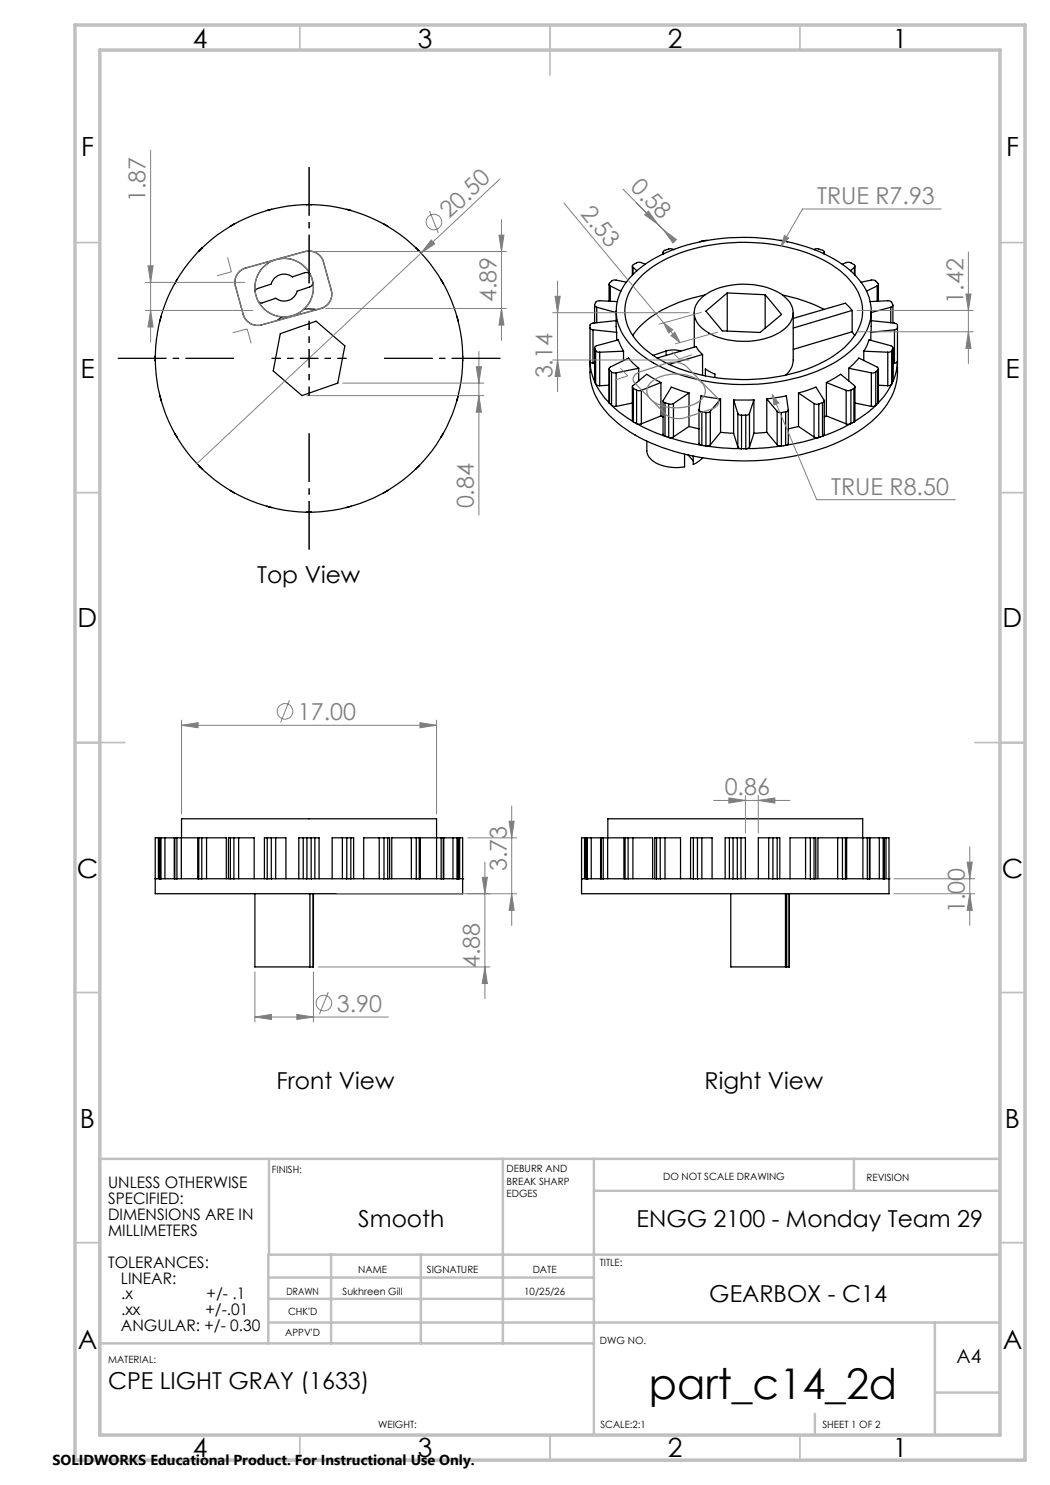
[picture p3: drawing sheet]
<svg xmlns="http://www.w3.org/2000/svg" width="210mm" height="297mm" viewBox="0 0 210 297" stroke-linecap="round" stroke-linejoin="round" font-family="sans-serif">
<g fill="none" stroke="#000" stroke-width=".25">
<path d="M35.4 55.9l-.5 .9M40.4 49.6l-.7 .7M46.8 44.8l-.8 .5M51 58.2l.4 1.5 .4 .7M53.6 52.4v.2M54.3 41.9l-1 .2M55.5 51.8l5.5-1.5a2.98 2.98 0 0 1 3.7 2.1l1.6 5.6a2.99 2.99 0 0 1-2.1 3.7l-11.9 3.3a2.99 2.99 0 0 1-3.7-2.1l-1.5-5.6a2.99 2.99 0 0 1 2.1-3.7l5.9-1.6M56.5 51.6v.1M61.3 41h1M62 54.8l-.2-.2-.7-.1-2.6 .9a2.69 2.69 0 0 0-4.3 1.4l-2.7 .9-.5 .5M62 54.8a5.9 5.9 0 0 0-6.9-2.8 5.9 5.9 0 0 0-4.1 6.2M62 54.8l.6 1.8"/>
<path d="M62.6 56.6l-.4 .7-2.8 .9a2.72 2.72 0 0 1-4.2 1.5l-2.8 .9-.6-.2M62.6 56.6a5.9 5.9 0 0 1-3.8 6.4 5.9 5.9 0 0 1-7-2.6M69.3 41.9l.9 .2M76.7 44.8l.9 .5M83.2 49.6l.7 .7M88.2 55.9l.5 .9M121.8 56.9v3.4M122.1 57.2l2.1 1M122.1 57.2v3.1M125.3 56.4l-2.3-.4-.5 .1-.6 .6a.33 .33 0 0 0 .2 .5M126.5 53.2v1.8M126.5 55a27 27 0 0 1 14.4-6.8 40.8 40.8 0 0 1 24 2.6 16.6 16.6 0 0 1 8.6 7.9 9.3 9.3 0 0 1-1.9 10.1 26.4 26.4 0 0 1-15 7.4 39.5 39.5 0 0 1-25.9-3.6 14.3 14.3 0 0 1-7.2-8.4 9.7 9.7 0 0 1 3-9.2z"/>
<path d="M126.6 53.5v1.4M126.6 53.5l.8 .6M128.5 55a28.1 28.1 0 0 1 15.7-6.3 35.8 35.8 0 0 1 22.2 4.3 12.4 12.4 0 0 1 6.1 8.3 10 10 0 0 1-4.2 8.7 29.7 29.7 0 0 1-17.4 5.8 34.8 34.8 0 0 1-19.8-4.4 12.1 12.1 0 0 1-6.1-8.3 9.6 9.6 0 0 1 3.5-8.1zM129 52.8l-1-.3h-.4l-.9 .4a.32 .32 0 0 0-.2 .3 .32 .32 0 0 0 .1 .3M132.6 50.4v.4M132.7 50.6l.1 .1M132.7 50.6v.2M134.7 49.9l-.7-.2-1 .4a.37 .37 0 0 0-.3 .5M134.7 49.9h.1M140.1 59.8a12.7 12.7 0 0 1 10-2.9 10 10 0 0 1 8.1 4 3.9 3.9 0 0 1-1.7 5.2 15 15 0 0 1-14.8 .5 4.7 4.7 0 0 1-2.8-4.6l.3-.9zM141 59a25.3 25.3 0 0 0-13.3 6.6l-1.2 1.5M141.5 48.1l-1.5 .3"/>
<path d="M145.5 58.6l-4.3 3.6 3.3 4 7.5 .3 4.3-3.6-3.3-4M145.5 58.6l7.5 .3M145.5 58.6v7.6M153 58.9v6.7M156 48.1l1.5 .3M156.5 59a32.2 32.2 0 0 1 8.3 2.9M162.8 49.9l.7-.2 1 .4a.37 .37 0 0 1 .3 .5M162.8 49.9h.1M164.8 50.6l-.1 .1M164.8 50.6v.2M164.9 50.4v.4M168.5 52.8l.8-.3h.6l.9 .4a.34 .34 0 0 1 .1 .6"/>
<path d="M170.9 53.5l-.8 .6M170.9 53.5v1.4M171 53.2v1.8M172.2 56.4l2.3-.4 .5 .1 .6 .6a.3 .3 0 0 1 .1 .3 .3 .3 0 0 1-.3 .2M175.4 57.2l-2.1 1M175.4 57.2v3.1M175.7 56.9v3.4M31 71.2v1M32 79.2l.2 .9M32.2 63.2l-.2 1M56.1 66.7l7.1-2.5 5.8 5-1.4 7.4-7.2 2.5-5.8-4.9zM56.4 63.4l-1 .7"/>
<path d="M60.8 61.8l2.6 .1M91.4 63.2l.2 1M91.6 79.2l-.2 .9M92.5 71.2v1M118 72.3a10.8 10.8 0 0 0 .9 4M118 65.5l.2 .3 .4 .2M118 72.3l.2 .2 .4 .2M118 72.2v.1M118.6 66l4.7 .5M118.6 66v6.7M118.6 72.7h.3M118.9 61.1v3.5"/>
<path d="M118.9 69.6v6.7M118.9 76.3l.2 .5M119.1 70.1l-.2-.7 .3-.2 4.4-1.2 1.1 2.2M119.1 70.1l.2 .2 .6 .1M119.1 76.8l.1 .1M119.1 70.1v6.7M119.2 76.9a16.2 16.2 0 0 0 2.6 3.7M119.2 76.9l.7 .2M119.3 61.5l3.9 1M119.3 61.5v3.1M119.9 70.4v6.7M121.8 73.8v6.8"/>
<path d="M121.8 77l-1.9 .1M121.9 74l.4 .4M121.9 74v6.6M122.3 74.4l.5 .2h.4M122.3 74.4v6.7M123.2 62.2l.1 4.3M123.2 64.1l-4.6 .5-.6 .3v9.5a13.4 13.4 0 0 0 5.4 10.1 37.2 37.2 0 0 0 19.3 7.4 48.6 48.6 0 0 0 26-4 20 20 0 0 0 10-9.4l.5-1.6 .3-1.6v-10.3l-.6-.4-4.7-.5M123.2 74.6v6.7M123.3 66.5v1.5M123.4 60.3l-3.8-.1-.5 .3-.2 .5 .1 .3 .3 .2M124.7 70.2v1.9M124.7 70.2l-4.8 .2"/>
<path d="M126.5 77.4v6.7l.1 .2M126.7 77.7l.6 .3M126.7 77.7v6.7M127.3 78l1 .1M127.3 78v6.7M127.7 73.7l-2-2.1-3.6 1.8a.36 .36 0 0 0-.2 .6M127.7 73.7v2.5M127.7 73.7l-4.5 .9M128.3 78.1v6.7M132.2 76.5l-2.9-1.6-2.7 2.2a.32 .32 0 0 0-.1 .3 .32 .32 0 0 0 .2 .3M132.2 76.5v6.7M132.2 76.5l-3.9 1.6"/>
<path d="M133.2 70.2l1.3-.2 1.7 .2M133.2 70.2l-2.6 .9M133.2 70.2v.9M137.8 78.6l-3.5-1.2-1.6 2.6a.35 .35 0 0 0 .3 .5M137.8 78.6v6.7M137.8 78.6l-3.1 2.1M138.9 62.5v7M140.5 70.9l-.7-.7-.6-.9-7.8 2.3M140.5 70.9v4.2M140.5 70.9l-6.7 2M141.1 75.2v-1.4l1.9 1v.7M144.1 79.8l-3.9-.6-.4 2.8 .1 .2 .5 .2"/>
<path d="M144.1 79.8v6.7M144.1 79.8l-2 2.5M146.7 80h4.1M146.7 80v6.7M146.7 80l.9 2.7M150.8 80v6.7M150.8 80l-.9 2.7M153.4 79.8l3.9-.6 .4 2.9-.6 .3M153.4 79.8v6.7M153.4 79.8l2 2.5M158.6 62.5v9.5a4.1 4.1 0 0 1-1.5 3M159.7 78.6l3.5-1.2 1.6 2.6a.35 .35 0 0 1-.3 .5"/>
<path d="M159.7 78.6v6.7M159.7 78.6l3.1 2.1M165.3 76.5l2.8-1.6 2.8 2.2a.34 .34 0 0 1-.1 .6M165.3 76.5v6.7M165.3 76.5l3.9 1.6M169.2 78.1v6.7M169.8 73.7l2-2.1 3.6 1.8a.33 .33 0 0 1 .2 .6M169.8 73.7v2.5M169.8 73.7l4.5 .9M170.2 78l-1 .1M170.2 78v6.7M170.4 66.4l.6 .7"/>
<path d="M170.4 62.1l-1.3-1.5-10.5 3.1M170.4 62.1v4.3M170.4 66.4l-11.8 3.5M170.4 62.1l-11.8 3.5M170.8 77.7l-.6 .3M170.8 77.7v6.7M171 77.4v6.7l-.1 .2M172.8 70.2v1.9M172.8 70.2l4.8 .2M174 60.3l3.7-.2 .5 .2 .3 .7a.4 .4 0 0 1-.3 .5M174.2 66.5v1.5M174.2 62.2v4.3"/>
<path d="M174.3 74.6v6.7M175.2 74.4l-.5 .2h-.4M175.2 74.4v6.7M175.6 74l-.4 .4M175.6 74v6.6M175.7 73.8l-.1 6.8M175.7 77l1.9 .1M177.6 70.4v6.7M178.2 61.5l-4 1M178.2 61.5v3.1M178.3 76.9a13.8 13.8 0 0 1-2.7 3.7M178.3 76.9l-.2 .1-.5 .1"/>
<path d="M178.3 70.1l-.1 .2-.6 .1M178.3 76.8v.1M178.3 70.1v6.7M178.5 69.7a.41 .41 0 0 0-.3-.6l-4.4-1.1-1 2.2M178.5 69.7l-.2 .4M178.5 69.7v6.6M178.5 76.3l-.2 .5M178.6 76.3h-.1M178.6 61.1v3.5M178.6 69.6v6.7M178.9 66l-4.7 .5M178.9 66v6.7"/>
<path d="M178.9 72.7h-.3M179.5 72.3a10.4 10.4 0 0 1-.9 4M179.5 65.5l-.2 .3-.4 .2M179.5 72.3l-.6 .4M179.5 72.2v.1M34.9 86.6l.5 .9M39.7 93.1l.7 .7M46 98.1l.8 .5M77.6 98.1l-.9 .5M83.9 93.1l-.7 .7M88.7 86.6l-.5 .9M121.8 80.6h.1"/>
<path d="M121.9 80.6l.4 .5M122.3 81.1h.1M122.4 81.1a23.7 23.7 0 0 0 4.2 3.2M122.4 81.1l.8 .2M126.5 80.6l-3.3 .7M126.6 84.3l.1 .1M126.7 84.4l.6 .3M127.3 84.7h.1M127.4 84.7l3.3 1.7 2.2 .8M127.4 84.7l.9 .1M129.4 88.2v1.9a3.7 3.7 0 0 0 3.2 3.1l2.5 .3 1.8-.1v-2.6M132.2 83.2l.4 .2"/>
<path d="M132.2 83.2l-3.9 1.6M132.6 80.2v6.7l.3 .3M132.9 87.2h.1M133 80.5v6.7M133 80.5l.7 .3M133 87.2l.7 .3M133.7 87.5h.1M133.7 80.8v6.7M133.8 87.5l3.2 .9 3.3 .7M134.7 80.7l-.5 .2-.5-.1M134.7 87.4l-.9 .1M134.7 80.7v6.7"/>
<path d="M137.6 91l1 1.2M137.8 85.3l2 .5M137.8 85.3l-3.1 2.1M138.6 91.2v1.7l1-.5 .9-.9M139.8 82v6.7l.5 .4M140.3 89.1h.1M140.4 82.4v6.7M140.4 82.4l.8 .1M140.4 89.1l.8 .1M141.2 89.2h.1M141.2 82.5v6.7M141.3 89.2l3.4 .4 3.5 .1"/>
<path d="M142.1 82.3l-.4 .2h-.5M142.1 89l-.4 .2h-.4M142.1 82.3v6.7M144.1 86.5l2.6 .2M144.1 86.5l-2 2.5M146.7 86.7l.9 2.7M147.6 82.7l.2 .3h.5M147.6 89.4l.2 .2 .4 .1M147.6 82.7v6.7M148.2 89.7h.1M148.3 83h.9M148.3 83v6.7"/>
<path d="M148.3 89.7h.9M149.2 89.7h.1M149.2 83v6.7M149.9 82.7a.63 .63 0 0 1-.7 .3M149.9 89.4l-.2 .2-.4 .1M149.9 82.7v6.7M150.8 86.7l-.9 2.7M153.4 86.5l-2.6 .2M153.4 86.5l2 2.5M155.4 82.3l.5 .2h.4M155.4 89l.4 .2h.4M155.4 82.3v6.7"/>
<path d="M156.2 89.2l-3.4 .4-3.5 .1M156.2 89.2h.1M156.3 82.5v6.7M157.1 89.1h.1M157.1 82.4l-.8 .1M157.1 82.4v6.7M157.1 89.1l-.8 .1M157.7 82v6.8l-.5 .3M159.7 85.3l-2 .5M159.7 85.3l3.1 2.1M162.8 80.7l.4 .2 .6-.1M162.8 87.4l.9 .1"/>
<path d="M162.8 80.7v6.7M163.7 87.5l-3.2 .9-3.3 .7M163.8 87.5h-.1M163.8 80.8v6.7M164.5 80.5l-.7 .3M164.5 80.5v6.7M164.5 87.2l-.7 .3M164.5 87.2h.1M164.9 80.2v6.7l-.4 .3M165.3 83.2l-.4 .2M165.3 83.2l3.9 1.6M170.1 84.7l-3.3 1.7-2.3 .8"/>
<path d="M170.1 84.7l-.9 .1M170.2 84.7h-.1M170.8 84.4l-.6 .3M170.9 84.3l-.1 .1M171 80.6l3.3 .7M175.1 81.1a23.7 23.7 0 0 1-4.2 3.2M175.1 81.1l-.8 .2M175.2 81.1h-.1M175.6 80.6l-.4 .5M175.6 80.6h.1M53.3 101.2l1 .3M61.3 102.4h1"/>
<path d="M70.2 101.2l-.9 .3M31 175.8h1M31 175.8h.1M31.7 167.6h-.7v11.1h61.5v-11.1h-.6M31.7 167.6h.5M31.7 167.6v8.2M32 175.8h.1M32 175.8v-8.2v8.2M32 175.8h.2M32.2 175.8h2.8M32.2 167.6h.8M32.2 167.6v8.2"/>
<path d="M33 167.6h1.9M33 167.6v8.2M34.9 167.6h.1M34.9 167.6v8.2M35 167.6h.4M35 175.8h.4M35 167.6v8.2M35.4 175.8h.1M35.4 167.6h.9M35.4 167.6v8.2M35.4 175.8h4.4M36.3 167.6h3.2"/>
<path d="M36.3 167.6v8.2M36.3 167.6v-3.8h51v12M39.5 167.6h.3M39.5 167.6v8.2M39.8 167.6h.6M39.8 175.8h.6M39.8 167.6v8.2M40.4 175.8h5.7M40.4 167.6h.9M40.4 167.6v8.2M41.3 167.6h4v8.2M41.3 167.6v8.2"/>
<path d="M46.1 167.6h-.4v8.2M46.1 167.6h.7M46.1 175.8h.7M46.1 167.6v8.2M46.8 175.8h6.6M46.8 167.6h.9M46.8 167.6v8.2M47.7 167.6h3.1v8.2M47.7 167.6v8.2M51 178.7v14.7h11M53.4 167.6h-.5v8.2M53.4 167.6h.9"/>
<path d="M53.4 175.8h.9M53.4 167.6v8.2M54.3 175.8h7.1M54.3 167.6h.8M54.3 167.6v8.2M55.1 167.6h2.1v8.2M55.1 167.6v8.2M60.6 167.6h.8M60.6 167.6h-.8v8.2M60.6 167.6v8.2M61.4 167.6v8.2M61.4 167.6h.8"/>
<path d="M61.4 175.8h.8M62 178.7v14.7M62.2 175.8h7.2M62.2 167.6h.8M62.2 167.6v8.2M62.6 178.7v14.7M62.7 178.7l-.1 14.7M63 167.6h.8v8.2M63 167.6v8.2M68.5 167.6h.9M68.5 167.6h-2.1v8.2M68.5 167.6v8.2"/>
<path d="M69.4 167.6h.8M69.4 175.8h.8M69.4 167.6v8.2M70.2 175.8h6.6M70.2 167.6h.5v8.2M70.2 167.6v8.2M75.8 167.6h1M75.8 167.6h-3.1v8.2M75.8 167.6v8.2M76.8 167.6h.7M76.8 175.8h.7M76.8 167.6v8.2"/>
<path d="M77.5 175.8h5.8M77.5 167.6h.4v8.2M77.5 167.6v8.2M82.3 167.6h1M82.3 167.6h-3.9v8.2M82.3 167.6v8.2M83.3 167.6h.6M83.3 175.8h.6M83.3 167.6v8.2M83.9 175.8h4.3M83.9 167.6h.2M83.9 167.6v8.2"/>
<path d="M84.1 167.6h4.1M84.1 167.6v8.2M88.2 167.6h.5M88.2 175.8h.5M88.2 167.6v8.2M88.7 175.8h2.7M88.7 167.6h.1M88.7 167.6v8.2M88.8 167.6v8.2M88.8 167.6h1.8M90.6 167.6h.8M90.6 167.6v8.2"/>
<path d="M91.4 167.6h.5M91.4 175.8h.2M91.4 167.6v8.2M91.6 175.8h.9M91.6 175.8h.1M91.6 175.8v-8.2l.1 8.2M91.9 167.6v8.2M92.5 175.8h.1M116.3 175.8h.9M116.3 175.8h.1M116.9 167.6h-.6v11.1h61.5v-11.1h-.6M116.9 167.6h.6"/>
<path d="M116.9 167.6v8.2M117.2 175.8h.1M117.2 167.6h.1M117.2 175.8h.3M117.2 167.6v8.2M117.5 175.8h2.7M117.5 175.8h.1M117.5 167.6h.8M117.5 167.6v8.2M118.3 167.6h1.8M118.3 167.6v8.2M120.1 167.6h.1"/>
<path d="M120.1 167.6v8.2M120.2 167.6h.4M120.2 175.8h.4M120.2 167.6v8.2M120.6 175.8h4.4M120.6 167.6h4.2M120.6 167.6v8.2M124.8 167.6h.2M124.8 167.6v8.2M125 167.6h.6M125 175.8h.6M125 167.6v8.2"/>
<path d="M125.6 175.8h5.7M125.6 167.6h1M125.6 167.6v8.2M126.6 167.6h3.9v8.2M126.6 167.6v8.2M131.3 167.6h-.3v8.2M131.3 167.6h.7M131.3 175.8h.7M131.3 167.6v8.2M132 175.8h6.7M132 167.6h1M132 167.6v8.2"/>
<path d="M133 167.6h3.1v8.2M133 167.6v8.2M138.7 167.6h-.6v8.2M138.7 167.6h.8M138.7 175.8h.8M138.7 167.6v8.2M139.5 175.8h7.1M139.5 167.6h.9M139.5 167.6v8.2M140.4 167.6h2v8.2M140.4 167.6v8.2M145.9 167.6h.7"/>
<path d="M145.9 167.6h-.9v8.2M145.9 167.6v8.2M146.2 178.7v14.7h10.9M146.6 167.6h.9M146.6 175.8h.9M146.6 167.6v8.2M147.5 175.8h7.1M147.5 167.6h.7M147.5 167.6v8.2M148.2 167.6h.9v8.2M148.2 167.6v8.2M153.7 167.6h.9"/>
<path d="M153.7 167.6h-2v8.2M153.7 167.6v8.2M154.6 167.6h.8M154.6 175.8h.8M154.6 167.6v8.2M155.4 175.8h6.7M155.4 167.6h.6v8.2M155.4 167.6v8.2M157.1 178.7v14.7M157.3 178.7v14.7M157.8 178.7v14.7M161.1 167.6h1"/>
<path d="M161.1 167.6h-3.1v8.2M161.1 167.6v8.2M162.1 167.6h.7M162.1 175.8h.7M162.1 167.6v8.2M162.8 175.8h5.7M162.8 167.6h.4v8.2M162.8 167.6v8.2M167.5 167.6h1M167.5 167.6h-3.9v8.2M167.5 167.6v8.2M168.5 167.6h.6"/>
<path d="M168.5 175.8h.6M168.5 167.6v8.2M169.1 175.8h4.3M169.1 167.6h.2M169.1 167.6v8.2M169.3 167.6h3.3M169.3 167.6v8.2M172.5 167.6v-3.8h-50.9l-.1 12M172.6 167.6h.9M172.6 167.6v8.2M173.4 175.8h.1M173.5 167.6h.4"/>
<path d="M173.5 175.8h.4M173.5 167.6v8.2M173.9 175.8h.1M173.9 167.6h.1M173.9 167.6v8.2M173.9 175.8h2.7M174 167.6h1.9M174 167.6v8.2M175.9 167.6h.7M175.9 167.6v8.2M176.6 175.8h.1M176.6 167.6h.6"/>
<path d="M176.6 175.8h.3M176.6 167.6v8.2M176.8 167.6v8.2M176.9 175.8h.9M176.9 167.6v8.2M177.2 167.6v8.2M177.8 175.8h.1M62 193.4h.6M157.1 193.4h.2M157.3 193.4h.5M157.8 193.4h.1"/>
<circle cx="61.8" cy="71.7" r="30.8"/>
</g>
<g fill="none" stroke="#808080" stroke-width=".2">
<path d="M51 194.4v10M62.7 194.4v10M65.7 198.4l-1.8 4.4M51 203.4h26.7M59.4 202.9l3.3 .5-3.3 .5z"/>
<circle cx="64.8" cy="200.6" r="1.55"/>
</g>
<g fill="none" stroke="#c0c0c0" stroke-width=".35">
<path d="M60 5v5M110 5v10M160 5v5M15 48.5h5M200 48.5h5M15 98.5h5M200 98.5h5M15 148.5h10M195 148.5h10M15 198.5h5M200 198.5h5M15 248.5h5"/>
<path d="M200 248.5h5M60 287v5M110 287v5M160 287v5"/>
</g>
<g fill="none" stroke="#c0c0c0" stroke-width=".5">
<path d="M53.8 231.8v19.1M100.6 231.8v36.9M118.8 231.8v55.2M118.8 238.2h81.2M170.8 231.8v6.4M200 231.8h-180v55.2M53.7 259.8h65.1M53.7 255.5h65.1M66.2 250.9v17.8M84.2 250.9v17.8M200 250.9h-146.3v17.8M20 268.7h98.8"/>
<path d="M53.7 264.5h146.3M187 264.5v22.5M187 278.5h13M163 282.8v4.2"/>
</g>
<path d="M15 5h190v287h-190zM20 10h180v277h-180z" fill="none" stroke="#c0c0c0" stroke-width=".7"/>
<path d="M59.4 202.9l3.3 .5-3.3 .5z" fill="#808080"/>
<path d="M51 203.4l3.3-.5v1z" fill="none" stroke="#808080" stroke-width=".2"/>
<path d="M51 203.4l3.3-.5v1z" fill="#808080"/>
<path d="M67.4 178.7h30.6M97 172.4v27.3M63.7 193.4h34.3M97 193.4l.5 3.3h-1.1z" fill="none" stroke="#808080" stroke-width=".2"/>
<path d="M97 193.4l.5 3.3h-1.1z" fill="#808080"/>
<path d="M96.4 175.5h1.1l-.5 3.2z" fill="none" stroke="#808080" stroke-width=".2"/>
<path d="M96.4 175.5h1.1l-.5 3.2z" fill="#808080"/>
<path d="M93.6 167.6h9.7M93.6 178.7h9.7M101.8 164.2h1l-.5 3.4zM102.3 161.2v23.9" fill="none" stroke="#808080" stroke-width=".2"/>
<path d="M101.8 164.2h1l-.5 3.4z" fill="#808080"/>
<path d="M102.3 178.7l.5 3.4h-1z" fill="none" stroke="#808080" stroke-width=".2"/>
<path d="M102.3 178.7l.5 3.4h-1z" fill="#808080"/>
<g fill="none" stroke="#808080" stroke-width=".2">
<path d="M36.3 144v18.8M36.3 145.1h51M57.9 140l-1.8 4.5M84 144.5l3.3 .6-3.3 .5zM87.3 144v18.8"/>
<circle cx="57" cy="142.3" r="1.55"/>
</g>
<path d="M84 144.5l3.3 .6-3.3 .5z" fill="#808080"/>
<path d="M36.3 145.1l3.3-.6v1.1z" fill="none" stroke="#808080" stroke-width=".2"/>
<path d="M36.3 145.1l3.3-.6v1.1z" fill="#808080"/>
<g fill="none" stroke="#808080" stroke-width=".2">
<path d="M100 35.8l-60.6 56.9M85.9 42.2l1.8 4.4M86.3 48l.7 .8-2.8 1.8z"/>
<circle cx="86.8" cy="44.4" r="1.55"/>
</g>
<path d="M86.3 48l.7 .8-2.8 1.8z" fill="#808080"/>
<path d="M61.4 79.1h35.4M68.5 76.6h28.3M95.8 79.1l.5 3.3h-1.1zM95.8 70.3v32.7" fill="none" stroke="#808080" stroke-width=".2"/>
<path d="M95.8 79.1l.5 3.3h-1.1z" fill="#808080"/>
<path d="M95.2 73.3h1.1l-.5 3.3z" fill="none" stroke="#808080" stroke-width=".2"/>
<path d="M95.2 73.3h1.1l-.5 3.3z" fill="#808080"/>
<path d="M62 50.3h39.3M99.8 47h1l-.5 3.3zM100.3 44v24M65.2 61.7h36.1" fill="none" stroke="#808080" stroke-width=".2"/>
<path d="M99.8 47h1l-.5 3.3z" fill="#808080"/>
<path d="M100.3 61.7l.5 3.3h-1z" fill="none" stroke="#808080" stroke-width=".2"/>
<path d="M100.3 61.7l.5 3.3h-1z" fill="#808080"/>
<path d="M30.1 30.1v38.3M29.1 56.5h19.9M29.6 53.2h1l-.5 3.3zM29.1 62.1h21.4" fill="none" stroke="#808080" stroke-width=".2"/>
<path d="M29.6 53.2h1l-.5 3.3z" fill="#808080"/>
<path d="M30.1 62.1l.5 3.3h-1z" fill="none" stroke="#808080" stroke-width=".2"/>
<path d="M30.1 62.1l.5 3.3h-1z" fill="#808080"/>
<path d="M45.5 51.5l.8 2.9-2.9 .8M46.5 66.6l2.9-.8 .8 2.9M178.8 178.7h16.1M178.8 175.8h16.1M194 178.7l.5 3.4h-1.1zM194 169.4v15.7" fill="none" stroke="#808080" stroke-width=".2"/>
<g fill="none" stroke="#808080" stroke-width=".25">
<path d="M47.9 54.3l1-.6 12.1-3.4a3 3 0 0 1 3.7 2.1l1.6 5.6a2.97 2.97 0 0 1-2.1 3.7l-11.9 3.3a2.97 2.97 0 0 1-3.7-2.1l-1.5-5.6a3 3 0 0 1 .8-3z"/>
<circle cx="56.8" cy="57.5" r="5.9"/>
</g>
<path d="M61.8 71.7v-7.5M61.8 71.7h-7.5M61.8 71.7v7.5M61.8 71.7h7.5" fill="none" stroke="#000" stroke-width=".2" stroke-dasharray="15.2 1.3 1.3 1.3" stroke-dashoffset="13.4" stroke-linecap="butt"/>
<path d="M61.8 56.7v-23.3M46.8 71.7h-23.2M76.8 71.7h23.3M61.8 86.7v23.2" fill="none" stroke="#000" stroke-width=".2" stroke-dasharray="15.2 1.3 1.3 1.3" stroke-dashoffset="5.5" stroke-linecap="butt"/>
<path d="M194 178.7l.5 3.4h-1.1z" fill="#808080"/>
<path d="M193.4 172.4h1.1l-.5 3.4z" fill="none" stroke="#808080" stroke-width=".2"/>
<path d="M193.4 172.4h1.1l-.5 3.4z" fill="#808080"/>
<path d="M149.1 159.1v7.5M151.7 159.1v7.5M142.7 160.1h15.3M151.7 160.1l3.3-.5v1z" fill="none" stroke="#808080" stroke-width=".2"/>
<path d="M151.7 160.1l3.3-.5v1z" fill="#808080"/>
<path d="M145.8 159.6l3.3 .5-3.3 .5z" fill="none" stroke="#808080" stroke-width=".2"/>
<path d="M145.8 159.6l3.3 .5-3.3 .5z" fill="#808080"/>
<path d="M154.5 78.9l1.3 1.7-1 .4zM154.5 78.9l8.8 21h27.8" fill="none" stroke="#808080" stroke-width=".2"/>
<path d="M154.5 78.9l1.3 1.7-1 .4z" fill="#808080"/>
<path d="M124.6 37.8l8.1 8.2-5.5-5.5M129.7 42.2l1.9 2.6-2.7-1.8zM131.7 45h.1M132.9 46.2h.1" fill="none" stroke="#808080" stroke-width=".2"/>
<path d="M129.7 42.2l1.9 2.6-2.7-1.8z" fill="#808080"/>
<path d="M132.7 46l2.6 1.9-.7 .7z" fill="none" stroke="#808080" stroke-width=".2"/>
<path d="M132.7 46l2.6 1.9-.7 .7z" fill="#808080"/>
<path d="M156.9 47.1l.8 .5-1.5 1.6zM188.2 41.8h-27.7l-4.3 7.4" fill="none" stroke="#808080" stroke-width=".2"/>
<path d="M156.9 47.1l.8 .5-1.5 1.6z" fill="#808080"/>
<path d="M112.8 40.6l19.9 24M132.7 64.6l1.8 1.4-.8 .6zM132.7 64.6l3.3 3.9M140.3 62.5l-8.5 2.3M143.5 66.4l-8.4 2.4" fill="none" stroke="#808080" stroke-width=".2"/>
<path d="M132.7 64.6l1.8 1.4-.8 .6z" fill="#808080"/>
<path d="M134.2 67.1l.8-.6 1 2z" fill="none" stroke="#808080" stroke-width=".2"/>
<path d="M134.2 67.1l.8-.6 1 2z" fill="#808080"/>
<path d="M111 59.3h1l-.5 3.2zM111.5 56.2v22.1M110.5 62.5h27.3M110.5 72h27.3" fill="none" stroke="#808080" stroke-width=".2"/>
<path d="M111 59.3h1l-.5 3.2z" fill="#808080"/>
<path d="M111.5 72l.5 3.3h-1z" fill="none" stroke="#808080" stroke-width=".2"/>
<path d="M111.5 72l.5 3.3h-1z" fill="#808080"/>
<path d="M193.2 58.8h1l-.5 3.3zM193.7 50.4v22.3M171.4 62.1h23.3M171.4 66.4h23.3" fill="none" stroke="#808080" stroke-width=".2"/>
<path d="M193.2 58.8h1l-.5 3.3z" fill="#808080"/>
<path d="M193.7 66.4l.5 3.3h-1z" fill="none" stroke="#808080" stroke-width=".2"/>
<path d="M193.7 66.4l.5 3.3h-1z" fill="#808080"/>
<path d="M127.1 74.9l.6-.4 5.5-1.8a4.5 4.5 0 0 1 4.1 .6l6.1 6.2a1.3 1.3 0 0 1-.8 2.2l-5.4 1.8a4.4 4.4 0 0 1-4.1-.7l-6.1-6.1a1.14 1.14 0 0 1 .1-1.8zM130.1 76.5a8.5 8.5 0 0 1 10.1-.1 2.38 2.38 0 0 1-.6 4 8.6 8.6 0 0 1-9.4-.5 2.2 2.2 0 0 1-.1-3.4z" fill="none" stroke="#808080" stroke-width=".25"/>
<path d="M124.1 73.7l1.5 1.5-2.7 .8M134.3 70.3l1.5 1.5 2.6-.9" fill="none" stroke="#808080" stroke-width=".2"/>
<text font-size="8.5" x="129.8" y="279.7">part_c14_2d</text>
<g font-size="5.3">
<text x="38.5" y="9.5">4</text>
<text x="83.5" y="9.5">3</text>
<text x="133.5" y="9.5">2</text>
<text x="178.5" y="9.5">1</text>
<text x="16.2" y="31.2">F</text>
<text x="201.2" y="31.2">F</text>
<text x="16.1" y="75.5">E</text>
<text x="201.1" y="75.5">E</text>
<text x="15.5" y="125.5">D</text>
<text x="200.5" y="125.5">D</text>
<text x="15.4" y="175.5">C</text>
<text x="200.4" y="175.5">C</text>
<text x="16" y="225.5">B</text>
<text x="201" y="225.5">B</text>
<text x="15.5" y="269.7">A</text>
<text x="200.5" y="269.7">A</text>
<text x="38.5" y="291.5">4</text>
<text x="83.5" y="291.5">3</text>
<text x="133.5" y="291.5">2</text>
<text x="178.5" y="291.5">1</text>
</g>
<g font-size="4.7" fill="#808080">
<text x="29.1" y="40.4" transform="rotate(-90 29.1 40.4)">1.87</text>
<text x="125.9" y="37.7" transform="rotate(45 125.9 37.7)">0.58</text>
<text x="163.4" y="40.8">TRUE R7.93</text>
<text x="89.8" y="43.9" transform="rotate(-43 89.8 43.9)">20.50</text>
<text x="116" y="42.8" transform="rotate(50 116 42.8)">2.53</text>
<text x="99.3" y="60.5" transform="rotate(-90 99.3 60.5)">4.89</text>
<text x="192.7" y="60.7" transform="rotate(-90 192.7 60.7)">1.42</text>
<text x="110.5" y="75.7" transform="rotate(-90 110.5 75.7)">3.14</text>
<text x="94.8" y="101.7" transform="rotate(-90 94.8 101.7)">0.84</text>
<text x="166.2" y="98.9">TRUE R8.50</text>
<text x="59.6" y="144">17.00</text>
<text x="144.9" y="159.1">0.86</text>
<text x="101.3" y="174.3" transform="rotate(-90 101.3 174.3)">3.73</text>
<text x="193" y="182.6" transform="rotate(-90 193 182.6)">1.00</text>
<text x="96" y="193.6" transform="rotate(-90 96 193.6)">4.88</text>
<text x="67.4" y="202.3">3.90</text>
</g>
<g font-size="4.7">
<text x="51.4" y="116.6">Top View</text>
<text x="55.3" y="217.9">Front View</text>
<text x="140.9" y="217.9">Right View</text>
<text x="71.6" y="245.3">Smooth</text>
<text x="127.3" y="245.3">ENGG 2100 - Monday Team 29</text>
<text x="141.9" y="260.4">GEARBOX - C14</text>
<text x="21.6" y="277.9">CPE LIGHT GRAY (1633)</text>
</g>
<text font-size="3.9" x="191.3" y="272.5">A4</text>
<g font-size="3.2">
<text x="21.6" y="237.7">UNLESS OTHERWISE</text>
<text x="21.6" y="240.8">SPECIFIED:</text>
<text x="21.6" y="244">DIMENSIONS ARE IN</text>
<text x="21.6" y="247.2">MILLIMETERS</text>
<text x="21.6" y="253.5">TOLERANCES:</text>
<text x="24.2" y="256.7">LINEAR:</text>
<text x="24.2" y="263.1">.xx</text>
<text x="24.2" y="259.9">.x</text>
<text x="41.1" y="263.1">+/-.01</text>
<text x="41.3" y="259.9">+/- .1</text>
<text x="24.2" y="266.2">ANGULAR: +/- 0.30</text>
</g>
<text font-size="2.9" x="10.5" y="292.9">SOLIDWORKS Educational Product. For Instructional Use Only.</text>
<g font-size="2">
<text x="54.4" y="234.6">FINISH:</text>
<text x="101.3" y="234.5">DEBURR AND</text>
<text x="101.3" y="237">BREAK SHARP</text>
<text x="101.3" y="239.5">EDGES</text>
<text x="132.6" y="236">DO NOT SCALE DRAWING</text>
<text x="173.3" y="236.2">REVISION</text>
<text x="71.6" y="254.5">NAME</text>
<text x="85.4" y="254.5">SIGNATURE</text>
<text x="106.5" y="254.5">DATE</text>
<text x="120" y="253.2">TITLE:</text>
<text x="57.3" y="259.1">DRAWN</text>
<text x="57.6" y="263">CHK'D</text>
<text x="68.5" y="259.1">Sukhreen Gill</text>
<text x="104.9" y="259.1">10/25/26</text>
<text x="57.1" y="267.3">APPV'D</text>
<text x="120" y="268.7">DWG NO.</text>
<text x="21.6" y="272.5">MATERIAL:</text>
<text x="75.6" y="285.5">WEIGHT:</text>
<text x="120.1" y="285.6">SCALE:2:1</text>
<text x="164.5" y="285.6">SHEET 1 OF 2</text>
</g>
</svg>
